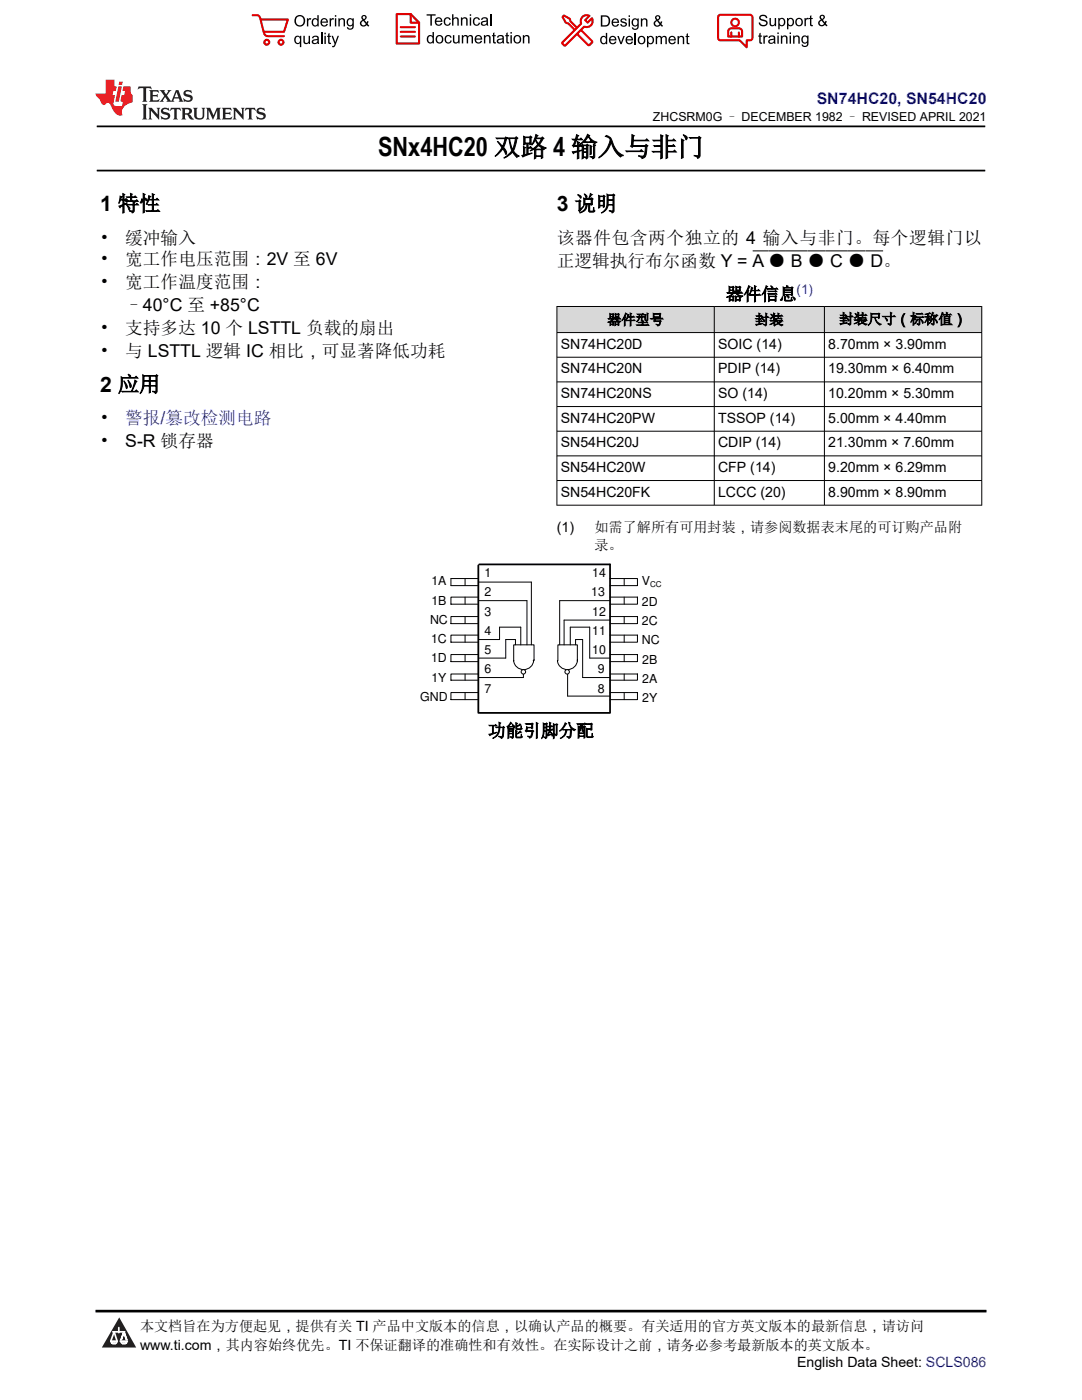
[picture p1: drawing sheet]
<svg xmlns="http://www.w3.org/2000/svg" width="216mm" height="279mm" viewBox="0 0 216 279" stroke-linecap="round" stroke-linejoin="round" font-family="sans-serif">
<path d="M19.3 25.2h177.3M19.3 34h177.3" fill="none" stroke="#000" stroke-width=".35"/>
<path d="M150.2 50.1h26" fill="none" stroke="#000" stroke-width=".2"/>
<g fill="#d8d8d8">
<path d="M111.1 61.2h84.8v5.2h-84.8z" fill-rule="evenodd"/>
<path d="M111.2 61.2h31.3v5.1h-31.3z" fill-rule="evenodd"/>
<path d="M142.6 61.2h21.8v5.1h-21.8z" fill-rule="evenodd"/>
<path d="M164.6 61.2h31.2v5.1h-31.2z" fill-rule="evenodd"/>
</g>
<g fill="none" stroke="#000" stroke-width=".2">
<path d="M111.1 61.2h84.9M111.1 66.4h84.9M111.1 71.3h84.9M111.1 76.2h84.9M111.1 61.1v39.8M142.5 61.1v39.8M164.5 61.1v39.8M195.9 61.1v39.8M111.1 81.1h84.9M111.1 86.1h84.9M111.1 91h84.9M111.1 95.9h84.9"/>
<path d="M92.8 115.5v1.4M92.8 119.2v1.4M95.4 119.2h-5.4v1.4h5.4M95.4 115.5h-5.4v1.4h5.4M95.4 116.2h10.6v12.5M95.4 119.9h9.7v8.8M111.1 100.8h84.9M121.7 119.2h5.5v1.4h-5.5M121.7 115.5h5.5v1.4h-5.5M121.7 119.9h-10v8.8M124.6 115.5v1.4M124.6 119.2v1.4"/>
<path d="M92.8 123v1.5M92.8 126.8v1.4M92.8 130.6v1.4M92.8 134.5v1.2M92.8 138.2v1.4M95.4 138.2h-5.4v1.4h5.4M95.4 134.5h-5.4v1.2h5.4M95.4 130.6h-5.4v1.4h5.4M95.4 126.8h-5.4v1.4h5.4M95.4 123h-5.4v1.5h5.4M95.4 127.6h4.3v-2.4h4.2v3.5M102.5 128.7h4.1l-.1 3.1a1.99 1.99 0 0 1-2 1.8 1.99 1.99 0 0 1-2-1.8z"/>
<path d="M102.9 128.7v-1.1h-2v3.7h-5.5M104.4 133.6v1.6h-9M111.3 128.7h3.9v3.1a1.99 1.99 0 0 1-2 1.8 1.99 1.99 0 0 1-2-1.8zM113.3 133.6v5.3h8.4M113.8 128.7v-3.5h3.9v6.1h4M114.8 128.7v-1.1h1.5v7.6h5.4M121.7 138.2h5.5v1.4h-5.5M121.7 134.5h5.5v1.2h-5.5M121.7 130.6h5.5v1.4h-5.5M121.7 126.8h5.5v1.4h-5.5M121.7 123h5.5v1.5h-5.5M121.7 123.8h-9.1v4.9"/>
<path d="M124.6 123v1.5M124.6 126.8v1.4M124.6 130.6v1.4M124.6 134.5v1.2M124.6 138.2v1.4"/>
</g>
<path d="M95.4 112.8v29.5M95.6 112.6h26.1v29.7h-26.1" fill="none" stroke="#000" stroke-width=".35"/>
<circle cx="104.4" cy="134.1" r=".45" fill="#fff"/>
<circle cx="104.4" cy="134.1" r=".45" fill="none" stroke="#000" stroke-width=".2"/>
<circle cx="113.2" cy="134.1" r=".45" fill="#fff"/>
<circle cx="113.2" cy="134.1" r=".45" fill="none" stroke="#000" stroke-width=".2"/>
<path d="M0 0h215.9v23.8h-215.9z" fill-rule="evenodd" fill="#fff"/>
<path d="M27.7 17.3l-.2 .6 .5-.3h.6v.1v2.2l-.2 .4h1l-.2-.4v-2.2v-.1h.5l.5 .3-.1-.6zM29.8 18l.2 .4v1.5l-.2 .4h1.9l.1-.6a1.08 1.08 0 0 1-1.3 .2v-.7h.6l.4 .2v-.6l-.4 .2h-.6v-.6l.2-.1a1 1 0 0 1 1 .2l-.1-.5zM31.8 18l1 1.1-1 1.2h.9l-.2-.2 .4-.7 .5 .7-.2 .2h1.6l-.2-.2 .1-.4h1l.1 .4-.1 .2h.9l-.2-.3-.8-2h-.5l-1 2.2-.8-1.1 .9-1.1h-.8l.2 .2-.5 .6-.3-.6 .1-.2zM35.2 18.4l.4 1h-.8zM36.8 18.1a.65 .65 0 0 0-.2 .7 .65 .65 0 0 0 .6 .5l.7 .1 .1 .3a.79 .79 0 0 1-.7 .4 .79 .79 0 0 1-.7-.5l.1 .7 .2-.1a.93 .93 0 0 0 1.1 .1 .93 .93 0 0 0 .4-1 1.46 1.46 0 0 0-1.2-.6l-.1-.3a1.09 1.09 0 0 1 1.2 .2l-.2-.6-.1 .1-.6-.2zM28.4 20.8l.2 .4v2.3l-.2 .3h1l-.2-.3v-2.3l.2-.4zM29.6 21.5l.2 .4v1.6l-.2 .3h.8l-.3-.3v-1.4l1.7 1.8v-2l.2-.4h-.8l.2 .2 .1 1.1-1.2-1.3zM32.3 21.7a.65 .65 0 0 0-.2 .7 .65 .65 0 0 0 .7 .4l.6 .2 .1 .2a.79 .79 0 0 1-.7 .4 .79 .79 0 0 1-.7-.5l.1 .7 .2-.1a.93 .93 0 0 0 1.1 .1 .93 .93 0 0 0 .4-.9 1.46 1.46 0 0 0-1.2-.6l-.1-.4a1.09 1.09 0 0 1 1.2 .2l-.2-.6-.1 .1-.6-.1zM34.1 21.5l-.1 .7a.63 .63 0 0 1 .7-.4l.1 1.7-.3 .3h1l-.2-.3v-1.7a.66 .66 0 0 1 .8 .4l-.1-.7zM36.2 21.5l.2 .4v1.6l-.2 .3h.9l-.2-.2v-.7h.5l.1 .2a.79 .79 0 0 0 1.2 .6l-1-.9a.61 .61 0 0 0 .6-.6 .61 .61 0 0 0-.5-.6zM36.9 21.8h.2a.47 .47 0 0 1 .5 .1 .47 .47 0 0 1 .1 .5l-.2 .2h-.6zM38.5 21.5l.2 .2a2.27 2.27 0 0 0 .4 2 1.04 1.04 0 0 0 1.7-.7v-1.3l.2-.2h-.8l.2 .4v1.1a.6 .6 0 0 1-.6 .6 .6 .6 0 0 1-.6-.6v-1.1l.3-.4zM41.1 21.5l.2 .4v1.6l-.2 .3h.7l-.2-.3v-1.5l.9 1.9 .8-1.9v1.5l-.2 .3h1l-.3-.3v-1.6l.3-.4h-.8l-.7 1.5-.7-1.5zM44.3 21.5l.2 .4v1.6l-.2 .3h1.9l.1-.5a1.09 1.09 0 0 1-1.3 .1v-.6h.6l.4 .1v-.6l-.4 .2h-.6v-.6l.2-.1a1.01 1.01 0 0 1 1 .3l-.1-.6zM46.4 21.5l.3 .4v1.6l-.3 .3h.8l-.2-.3v-1.4l1.6 1.8v-2l.2-.4h-.7l.2 .2v1.1l-1.2-1.3zM49 21.5l-.1 .7a.63 .63 0 0 1 .8-.4v1.7l-.3 .3h1l-.2-.3v-1.7a.66 .66 0 0 1 .8 .4l-.1-.7zM51.4 21.7a.65 .65 0 0 0-.2 .7 .65 .65 0 0 0 .6 .4l.6 .2 .2 .2a.79 .79 0 0 1-.8 .4 .79 .79 0 0 1-.6-.5l.1 .7 .2-.1a.93 .93 0 0 0 1 .1 .93 .93 0 0 0 .5-.9 1.46 1.46 0 0 0-1.3-.6l-.1-.4a1.09 1.09 0 0 1 1.3 .2l-.2-.6-.2 .1-.5-.1z" fill="#231f20"/>
<path d="M21.1 15.9v2.8h-2.1l.1 .3 .9 1a.95 .95 0 0 0 .9 .9 .59 .59 0 0 1 .6-.4 .59 .59 0 0 1 .5 .4l.4 .8a1.59 1.59 0 0 0 2.1 1.3 1.61 1.61 0 0 1 1-2.2l1-.4-.1-1.5a1.59 1.59 0 0 1-.4-1.6h-1.4l-.2 .9h.5l-.1 .8h-.5l-.2 1v.2l.4 .1-.2 .9h-.6a.73 .73 0 0 1-1.1-.7l.3-1.5h-.5l.2-.8h.5l.2-.9h-.5v-1.4zM23.6 17.3l-.6 3h.7l.6-3zM23.8 16.3l-.1 .7h.7l.1-.7z" fill="#ed1c24"/>
<g fill="#000">
<path d="M58.7 4.2a1.15 1.15 0 0 1 2.3 0 1.15 1.15 0 0 1-2.3 0zM59.3 3.5a.89 .89 0 0 0-.2 1.1 .89 .89 0 0 0 1.1 .4 .88 .88 0 0 0 .3-1.3 .88 .88 0 0 0-1.2-.2z" fill-rule="evenodd"/>
<path d="M58.9 7.3l.5-.2 .5 .3v-.3h.2v2.3h-.3v-.8a.74 .74 0 0 1-.9 0 .74 .74 0 0 1-.2-1zM59.1 7.5a.57 .57 0 0 0-.1 .7 .57 .57 0 0 0 .7 .2 .57 .57 0 0 0 .2-.7 .57 .57 0 0 0-.8-.2z" fill-rule="evenodd"/>
<path d="M61.2 3.6h.3v.3l.2-.2 .3-.1 .1 .1-.1 .3a.36 .36 0 0 0-.4 0 .36 .36 0 0 0-.1 .4v.9h-.3z" fill-rule="evenodd"/>
<path d="M60.5 7.1h.3v.9a.41 .41 0 0 0 .4 .6 .41 .41 0 0 0 .4-.6v-.9h.3v1.7h-.3v-.3a.58 .58 0 0 1-.7 .3 .58 .58 0 0 1-.4-.6z" fill-rule="evenodd"/>
<path d="M62.4 3.8l.5-.2 .4 .2v-.8h.3v2.3h-.3v-.2a.75 .75 0 0 1-1-.1 .75 .75 0 0 1 0-1zM62.6 4a.57 .57 0 0 0-.1 .7 .57 .57 0 0 0 .7 .2 .57 .57 0 0 0 .1-.7 .57 .57 0 0 0-.7-.2z" fill-rule="evenodd"/>
<path d="M62.4 7.3a.74 .74 0 0 1 .9-.1 .74 .74 0 0 1 .3 .9l.1 .7h-.3v-.2a.57 .57 0 0 1-.9 .2 .57 .57 0 0 1-.1-.8l.9-.3a.41 .41 0 0 0-.3-.4 .41 .41 0 0 0-.5 .4l-.3-.1zM62.6 8.2a.35 .35 0 0 0 .1 .5 .35 .35 0 0 0 .5-.3l.1-.4z" fill-rule="evenodd"/>
<path d="M64.7 6.5h.3v.3h-.3zM64.7 7.1h.3v1.7h-.3z" fill-rule="evenodd"/>
<path d="M64.2 3.8a.76 .76 0 0 1 .9-.1 .76 .76 0 0 1 .3 .8h-1.2a.47 .47 0 0 0 .4 .6 .47 .47 0 0 0 .5-.4l.3 .1a.82 .82 0 0 1-1.2 .3 .82 .82 0 0 1 0-1.3zM64.4 4l-.2 .3h.9l-.2-.4z" fill-rule="evenodd"/>
<path d="M65.8 3.6h.2v.3l.2-.2 .3-.1 .2 .1-.1 .3a.36 .36 0 0 0-.5 0 .36 .36 0 0 0 0 .4v.9h-.3z" fill-rule="evenodd"/>
<path d="M65.5 6.7l.3-.1v.5h.2v.3h-.2v.9v.2h.2l.1 .3a.41 .41 0 0 1-.5-.1 .41 .41 0 0 1-.1-.4v-.9h-.2v-.3h.2z" fill-rule="evenodd"/>
<path d="M66.1 7.1h.3l.5 1.4 .5-1.4h.2l-.6 1.7a.57 .57 0 0 1-.7 .6v-.3a.37 .37 0 0 0 .5-.3z" fill-rule="evenodd"/>
<path d="M66.8 3h.3v.3h-.3zM66.8 3.6h.3v1.7h-.3z" fill-rule="evenodd"/>
<path d="M67.5 3.6h.3v.3a.58 .58 0 0 1 .7-.3 .58 .58 0 0 1 .3 .7v1h-.2v-1a.4 .4 0 0 0-.5-.5 .4 .4 0 0 0-.3 .6v.9h-.3z" fill-rule="evenodd"/>
<path d="M69.3 3.8l.6-.2 .4 .2v-.2h.3v1.5a.71 .71 0 0 1-.5 .8 .71 .71 0 0 1-.9-.5h.3a.46 .46 0 0 0 .6 .3 .46 .46 0 0 0 .2-.6 .78 .78 0 0 1-1.1-.2 .78 .78 0 0 1 .1-1.1zM69.6 4a.53 .53 0 0 0-.1 .8 .53 .53 0 0 0 .8 0 .54 .54 0 0 0 0-.7 .54 .54 0 0 0-.7-.1z" fill-rule="evenodd"/>
<path d="M72.2 3.1a.53 .53 0 0 1 .9 .1 .53 .53 0 0 1-.4 .8l.5 .5 .1-.3 .2 .1-.2 .5 .4 .3-.2 .2-.3-.3a.71 .71 0 0 1-1.2 .1 .71 .71 0 0 1 .3-1.1l-.2-.5zM72.3 3.5a.3 .3 0 0 0 .6 0 .3 .3 0 0 0-.6 0zM72.3 4.3a.45 .45 0 0 0 0 .7 .45 .45 0 0 0 .7-.2l-.5-.6z" fill-rule="evenodd"/>
<path d="M85.1 2.8h1.8v.3h-.7v2h-.3v-2h-.8z" fill-rule="evenodd"/>
<path d="M85.3 7.2l.6-.2 .4 .2v-.8h.3v2.3h-.3v-.2a.76 .76 0 0 1-1-.1 .76 .76 0 0 1-.1-1zM85.6 7.4a.58 .58 0 0 0-.1 .7 .58 .58 0 0 0 .7 .2 .58 .58 0 0 0 .1-.7 .58 .58 0 0 0-.7-.2z" fill-rule="evenodd"/>
<path d="M87.2 7.2a.81 .81 0 0 1 1.1 .1 .81 .81 0 0 1-.1 1.2 .81 .81 0 0 1-1.2-.2v-.7zM87.3 7.4a.57 .57 0 0 0 0 .8 .57 .57 0 0 0 .8 0 .57 .57 0 0 0 0-.7 .57 .57 0 0 0-.8-.1z" fill-rule="evenodd"/>
<path d="M87 3.7a.77 .77 0 0 1 .9-.2 .77 .77 0 0 1 .4 .9h-1.3a.48 .48 0 0 0 .4 .5 .48 .48 0 0 0 .6-.3h.3a.83 .83 0 0 1-1.3 .4 .83 .83 0 0 1 0-1.3zM87.2 3.8l-.1 .3h.9l-.3-.4z" fill-rule="evenodd"/>
<path d="M88.7 3.7a.7 .7 0 0 1 1.2 .3h-.2a.45 .45 0 0 0-.6-.3 .45 .45 0 0 0-.3 .6 .45 .45 0 0 0 .3 .6 .45 .45 0 0 0 .6-.4l.3 .1a.76 .76 0 0 1-1.1 .5 .76 .76 0 0 1-.3-1.1z" fill-rule="evenodd"/>
<path d="M88.9 7.2a.7 .7 0 0 1 1.2 .3h-.3a.45 .45 0 0 0-.5-.3 .45 .45 0 0 0-.3 .6 .45 .45 0 0 0 .3 .6 .45 .45 0 0 0 .6-.3h.2a.76 .76 0 0 1-1 .5 .76 .76 0 0 1-.3-1.1z" fill-rule="evenodd"/>
<path d="M90.2 2.8h.3v.9a.59 .59 0 0 1 .7-.2 .59 .59 0 0 1 .3 .6v1h-.2v-1a.4 .4 0 0 0-.5-.4 .4 .4 0 0 0-.3 .5v.9h-.3z" fill-rule="evenodd"/>
<path d="M90.4 7h.3v.9a.41 .41 0 0 0 .4 .6 .41 .41 0 0 0 .3-.6v-.9h.3v1.7h-.2v-.3a.58 .58 0 0 1-.7 .3 .58 .58 0 0 1-.4-.7z" fill-rule="evenodd"/>
<path d="M92 3.5h.2v.2a.59 .59 0 0 1 .7-.3 .59 .59 0 0 1 .4 .7v1h-.3v-1a.41 .41 0 0 0-.4-.4 .41 .41 0 0 0-.4 .5v.9h-.2z" fill-rule="evenodd"/>
<path d="M92.1 7h.3v.3a.56 .56 0 0 1 1 0 .54 .54 0 0 1 .6-.3 .54 .54 0 0 1 .4 .5v1.2h-.3v-1.1a.34 .34 0 0 0-.3-.4 .34 .34 0 0 0-.4 .3v1.2h-.3v-1.1a.38 .38 0 0 0-.5-.3 .38 .38 0 0 0-.2 .5v.9h-.3z" fill-rule="evenodd"/>
<path d="M93.7 2.8h.3v.4h-.3zM93.7 3.5h.3v1.6h-.3z" fill-rule="evenodd"/>
<path d="M94.6 3.7a.7 .7 0 0 1 1.2 .3h-.3a.45 .45 0 0 0-.6-.3 .45 .45 0 0 0-.3 .6 .45 .45 0 0 0 .4 .6 .45 .45 0 0 0 .5-.4l.3 .1a.76 .76 0 0 1-1 .5 .76 .76 0 0 1-.4-1.1z" fill-rule="evenodd"/>
<path d="M94.9 7.2a.77 .77 0 0 1 .9-.1 .77 .77 0 0 1 .4 .8h-1.2a.48 .48 0 0 0 .3 .6 .48 .48 0 0 0 .6-.4l.3 .1a.83 .83 0 0 1-1.3 .3 .83 .83 0 0 1 0-1.3zM95.1 7.3l-.1 .4h.9l-.2-.4z" fill-rule="evenodd"/>
<path d="M96.6 7h.2v.3a.59 .59 0 0 1 .7-.3 .59 .59 0 0 1 .4 .7v1h-.3v-1a.41 .41 0 0 0-.4-.5 .41 .41 0 0 0-.4 .6v.9h-.2z" fill-rule="evenodd"/>
<path d="M96.1 3.7a.74 .74 0 0 1 1-.2 .74 .74 0 0 1 .3 .9v.7h-.2l-.1-.2a.59 .59 0 0 1-.8 .3 .59 .59 0 0 1-.2-.8l1-.3a.42 .42 0 0 0-.4-.5 .42 .42 0 0 0-.4 .4l-.3-.1zM96.3 4.5a.36 .36 0 0 0 .2 .5 .36 .36 0 0 0 .5-.2l.1-.5z" fill-rule="evenodd"/>
<path d="M98.4 6.6l.3-.2v.6h.2v.2h-.2v1v.2h.2l.1 .3a.41 .41 0 0 1-.5-.1 .41 .41 0 0 1-.1-.4v-1h-.2v-.2h.2z" fill-rule="evenodd"/>
<path d="M99.3 7.2a.74 .74 0 0 1 1-.2 .74 .74 0 0 1 .2 1l.1 .7h-.3v-.2a.59 .59 0 0 1-.8 .2 .59 .59 0 0 1-.3-.8l1.1-.3a.42 .42 0 0 0-.4-.4 .42 .42 0 0 0-.5 .3h-.2zM99.5 8a.36 .36 0 0 0 .2 .5 .36 .36 0 0 0 .4-.2l.2-.5z" fill-rule="evenodd"/>
<path d="M101 6.6l.3-.2v.6h.3v.2h-.3v1l.1 .2h.2v.3a.41 .41 0 0 1-.4-.1 .41 .41 0 0 1-.2-.4v-1h-.2v-.2h.2z" fill-rule="evenodd"/>
<path d="M101.9 6.4h.2v.3h-.2zM101.9 7h.2v1.7h-.2z" fill-rule="evenodd"/>
<path d="M102.7 7.2a.81 .81 0 0 1 1.1 .1 .81 .81 0 0 1-.1 1.2 .81 .81 0 0 1-1.2-.2v-.7zM102.9 7.4a.57 .57 0 0 0-.1 .8 .57 .57 0 0 0 .9 0 .57 .57 0 0 0-.1-.7 .57 .57 0 0 0-.7-.1z" fill-rule="evenodd"/>
<path d="M104.3 7h.3v.3a.59 .59 0 0 1 .7-.3 .59 .59 0 0 1 .4 .7v1h-.3v-1a.41 .41 0 0 0-.5-.5 .41 .41 0 0 0-.3 .6v.9h-.3z" fill-rule="evenodd"/>
<path d="M119.9 3.1h.8a1.12 1.12 0 0 1 1 1.1 1.12 1.12 0 0 1-1 1.1h-.8zM120.2 3.3v1.7h.5a.86 .86 0 0 0 .8-.8 .86 .86 0 0 0-.8-.9z" fill-rule="evenodd"/>
<path d="M119.9 7.4l.5-.3 .5 .3v-.8h.3v2.2h-.3v-.2a.75 .75 0 0 1-1 0 .75 .75 0 0 1-.1-1zM120.2 7.5a.57 .57 0 0 0-.2 .8 .57 .57 0 0 0 .8 .2 .57 .57 0 0 0 .1-.8 .57 .57 0 0 0-.7-.2z" fill-rule="evenodd"/>
<path d="M121.7 7.4a.76 .76 0 0 1 .9-.2 .76 .76 0 0 1 .4 .9h-1.2a.47 .47 0 0 0 .3 .5 .47 .47 0 0 0 .6-.3h.3a.82 .82 0 0 1-1.3 .4 .82 .82 0 0 1 0-1.3zM121.9 7.5l-.1 .3h.9l-.2-.4z" fill-rule="evenodd"/>
<path d="M122.2 3.9a.76 .76 0 0 1 .9-.2 .76 .76 0 0 1 .4 .9h-1.2a.47 .47 0 0 0 .4 .5 .47 .47 0 0 0 .5-.3h.3a.82 .82 0 0 1-1.2 .4 .82 .82 0 0 1-.1-1.3zM122.5 4l-.2 .3h.9l-.2-.4z" fill-rule="evenodd"/>
<path d="M123.9 3.8a.71 .71 0 0 1 1.1 .3h-.2a.32 .32 0 0 0-.4-.3 .32 .32 0 0 0-.3 .4h.1a.75 .75 0 0 1 .9 .8 .72 .72 0 0 1-.7 .3 .72 .72 0 0 1-.6-.5h.2a.36 .36 0 0 0 .4 .4 .36 .36 0 0 0 .3-.5 .8 .8 0 0 1-.9-.7z" fill-rule="evenodd"/>
<path d="M123.2 7.2h.3l.4 1.3 .5-1.3h.3l-.6 1.6h-.3z" fill-rule="evenodd"/>
<path d="M125.4 3.1h.3v.3h-.3zM125.4 3.7h.3v1.6h-.3z" fill-rule="evenodd"/>
<path d="M125 7.4a.76 .76 0 0 1 .9-.2 .76 .76 0 0 1 .4 .9h-1.2a.47 .47 0 0 0 .4 .5 .47 .47 0 0 0 .5-.3h.3a.82 .82 0 0 1-1.2 .4 .82 .82 0 0 1-.1-1.3zM125.3 7.5l-.2 .3h.9l-.2-.4z" fill-rule="evenodd"/>
<path d="M126.2 3.9l.5-.3 .5 .3v-.2h.3v1.4a.71 .71 0 0 1-.6 .8 .71 .71 0 0 1-.8-.5l.2 .1a.46 .46 0 0 0 .7 .2 .46 .46 0 0 0 .2-.6 .78 .78 0 0 1-1.1-.1 .78 .78 0 0 1 .1-1.1zM126.4 4a.53 .53 0 0 0 0 .8 .53 .53 0 0 0 .7 0 .54 .54 0 0 0 0-.7 .54 .54 0 0 0-.7-.1z" fill-rule="evenodd"/>
<path d="M127.5 7.3a.8 .8 0 0 1 1.1 .2 .8 .8 0 0 1-.1 1.1 .8 .8 0 0 1-1.2-.1v-.8zM127.7 7.5a.56 .56 0 0 0-.1 .9 .56 .56 0 0 0 .8-.1 .56 .56 0 0 0 0-.7 .56 .56 0 0 0-.7-.1z" fill-rule="evenodd"/>
<path d="M127.9 3.7h.2v.2a.58 .58 0 0 1 .7-.2 .58 .58 0 0 1 .4 .6v1h-.3v-1a.4 .4 0 0 0-.4-.4 .4 .4 0 0 0-.3 .5v.9h-.3z" fill-rule="evenodd"/>
<path d="M129.1 7.2h.2v.2a.72 .72 0 0 1 1-.1 .72 .72 0 0 1 .2 1 .64 .64 0 0 1-.5 .5 .64 .64 0 0 1-.6-.2v.8h-.3zM129.5 7.5a.56 .56 0 0 0-.1 .8 .56 .56 0 0 0 .7 .2 .56 .56 0 0 0 .1-.8 .56 .56 0 0 0-.7-.2z" fill-rule="evenodd"/>
<path d="M130.8 7.2h.3v.2a.55 .55 0 0 1 .9 0 .53 .53 0 0 1 .7-.3 .53 .53 0 0 1 .4 .6v1.1h-.3v-1a.34 .34 0 0 0-.3-.4 .34 .34 0 0 0-.4 .3v1.1h-.3v-1a.37 .37 0 0 0-.5-.4 .37 .37 0 0 0-.2 .6v.8h-.3z" fill-rule="evenodd"/>
<path d="M130.9 3.2a.53 .53 0 0 1 .8 .1 .53 .53 0 0 1-.3 .8l.4 .5 .1-.4 .3 .1-.2 .5 .3 .3-.2 .3-.3-.4a.71 .71 0 0 1-1.2 .1 .71 .71 0 0 1 .4-1.1l-.3-.5zM130.9 3.6a.3 .3 0 0 0 .6 0 .3 .3 0 0 0-.6 0zM130.9 4.3a.45 .45 0 0 0 0 .7 .45 .45 0 0 0 .7-.2l-.5-.6z" fill-rule="evenodd"/>
<path d="M133.6 7.4a.76 .76 0 0 1 .9-.2 .76 .76 0 0 1 .4 .9h-1.3a.47 .47 0 0 0 .4 .5 .47 .47 0 0 0 .6-.3h.3a.82 .82 0 0 1-1.3 .4 .82 .82 0 0 1 0-1.3zM133.8 7.5l-.1 .3h.9l-.3-.4z" fill-rule="evenodd"/>
<path d="M135.2 7.2h.3v.2a.58 .58 0 0 1 .7-.2 .58 .58 0 0 1 .3 .6v1h-.3v-1a.4 .4 0 0 0-.4-.4 .4 .4 0 0 0-.3 .5v.9h-.3z" fill-rule="evenodd"/>
<path d="M137 6.8l.3-.2v.6h.2v.2h-.2v1v.2h.2l.1 .2a.41 .41 0 0 1-.5 0 .41 .41 0 0 1-.1-.5v-.9h-.2v-.2h.2z" fill-rule="evenodd"/>
<path d="M151.7 3.1a.88 .88 0 0 1 1.4 .5h-.3a.49 .49 0 0 0-.5-.5 .49 .49 0 0 0-.4 .6v.1a1.06 1.06 0 0 1 1.3 1 .95 .95 0 0 1-1 .4 .95 .95 0 0 1-.8-.7h.3a.58 .58 0 0 0 .6 .5 .58 .58 0 0 0 .5-.6l-.2-.1a.95 .95 0 0 1-1.1-.9z" fill-rule="evenodd"/>
<path d="M151.5 6.7l.3-.2v.6h.3v.2h-.3v1v.2h.3v.2a.41 .41 0 0 1-.5 0 .41 .41 0 0 1-.1-.5v-.9h-.2v-.2h.2z" fill-rule="evenodd"/>
<path d="M152.3 7.1h.3v.2l.1-.2h.4h.1l-.1 .3a.36 .36 0 0 0-.4 0 .36 .36 0 0 0-.1 .5v.8h-.3z" fill-rule="evenodd"/>
<path d="M153.4 7.3a.74 .74 0 0 1 1-.2 .74 .74 0 0 1 .3 .9l.1 .7h-.3l-.1-.2a.57 .57 0 0 1-.8 .3 .57 .57 0 0 1-.1-.9l.9-.2a.41 .41 0 0 0-.4-.4 .41 .41 0 0 0-.4 .3h-.3zM153.7 8.1a.35 .35 0 0 0 .1 .5 .35 .35 0 0 0 .5-.2l.1-.5z" fill-rule="evenodd"/>
<path d="M153.5 3.6h.3v.9a.41 .41 0 0 0 .4 .5 .41 .41 0 0 0 .4-.5v-.9h.3v1.6h-.3v-.2a.58 .58 0 0 1-.7 .2 .58 .58 0 0 1-.4-.6z" fill-rule="evenodd"/>
<path d="M155.1 6.5h.3v.3h-.3zM155.1 7.1h.3v1.6h-.3z" fill-rule="evenodd"/>
<path d="M155.3 3.6h.2v.2a.72 .72 0 0 1 1-.1 .72 .72 0 0 1 .2 1 .64 .64 0 0 1-.5 .5 .64 .64 0 0 1-.6-.2v.8h-.3zM155.7 3.9a.56 .56 0 0 0-.2 .8 .56 .56 0 0 0 .8 .2 .56 .56 0 0 0 .1-.8 .56 .56 0 0 0-.7-.2z" fill-rule="evenodd"/>
<path d="M155.8 7.1h.3v.2a.58 .58 0 0 1 .7-.2 .58 .58 0 0 1 .3 .6v1h-.2v-1a.4 .4 0 0 0-.5-.4 .4 .4 0 0 0-.3 .5v.9h-.3z" fill-rule="evenodd"/>
<path d="M157 3.6h.3v.2a.72 .72 0 0 1 1-.1 .72 .72 0 0 1 .1 1 .64 .64 0 0 1-.4 .5 .64 .64 0 0 1-.7-.2v.8h-.3zM157.4 3.9a.56 .56 0 0 0-.1 .8 .56 .56 0 0 0 .7 .2 .56 .56 0 0 0 .2-.8 .56 .56 0 0 0-.8-.2z" fill-rule="evenodd"/>
<path d="M157.6 6.5h.2v.3h-.2zM157.6 7.1h.2v1.6h-.2z" fill-rule="evenodd"/>
<path d="M158.3 7.1h.2v.2a.58 .58 0 0 1 .7-.2 .58 .58 0 0 1 .4 .6v1h-.3v-1a.4 .4 0 0 0-.4-.4 .4 .4 0 0 0-.4 .5v.9h-.2z" fill-rule="evenodd"/>
<path d="M158.9 3.7a.8 .8 0 0 1 1.2 .2 .8 .8 0 0 1-.2 1.1 .8 .8 0 0 1-1.1-.1l-.1-.8zM159.1 3.9a.56 .56 0 0 0-.1 .9 .56 .56 0 0 0 .9-.1 .56 .56 0 0 0-.1-.7 .56 .56 0 0 0-.7-.1z" fill-rule="evenodd"/>
<path d="M160.1 7.3l.5-.2 .5 .2v-.2h.2v1.4a.71 .71 0 0 1-.5 .9 .71 .71 0 0 1-.8-.5h.2a.46 .46 0 0 0 .6 .2 .46 .46 0 0 0 .2-.6 .78 .78 0 0 1-1-.1 .78 .78 0 0 1 .1-1.1zM160.3 7.4a.53 .53 0 0 0-.1 .8 .53 .53 0 0 0 .8 0 .54 .54 0 0 0 0-.7 .54 .54 0 0 0-.7-.1z" fill-rule="evenodd"/>
<path d="M160.5 3.6h.3v.2l.1-.2h.4h.1l-.1 .3a.36 .36 0 0 0-.4 0 .36 .36 0 0 0-.1 .5v.8h-.3z" fill-rule="evenodd"/>
<path d="M161.6 3.2l.3-.2v.6h.3v.2h-.3v1l.1 .2h.2v.2a.41 .41 0 0 1-.4 0 .41 .41 0 0 1-.2-.5v-.9h-.2v-.2h.2z" fill-rule="evenodd"/>
<path d="M163.7 3.1a.53 .53 0 0 1 .8 .1 .53 .53 0 0 1-.3 .8l.4 .5 .1-.3h.3l-.2 .5 .3 .3-.2 .3-.3-.3a.71 .71 0 0 1-1.2 .1 .71 .71 0 0 1 .4-1.2l-.3-.5zM163.8 3.5a.3 .3 0 0 0 .6 0 .3 .3 0 0 0-.6 0zM163.7 4.2a.45 .45 0 0 0 0 .8 .45 .45 0 0 0 .7-.3l-.5-.6z" fill-rule="evenodd"/>
</g>
<path d="M64.2 6.5v2.3M97.9 2.8v2.3M126.8 6.6v2.2" fill="none" stroke="#000" stroke-width=".28"/>
<g fill="none" stroke="#de0000" stroke-width=".42">
<path d="M50.4 3l1.1 .1a1.4 1.4 0 0 1 .6 1.2l.6 2.5a.95 .95 0 0 0 1.2 .4h2.8M52 3.9h5.5l-.8 2.4h-4M79.1 2.8h2.8v1.7h1.7v4.2h-4.5zM80 6.4h2.8M80 5.4h2.8M80 7.3h2.8M82 2.8l1.6 1.7M115.1 5.5l-1.2-1.2-.2-.5-1.2-.7-.3 .3 .7 1.1 .5 .2 1.3 1.3M115.9 6l2.2 2.2v.3l-.5 .5h-.3l-2.2-2.2zM115.9 6l.7-.7a1.19 1.19 0 0 0 1.3-.3 1.19 1.19 0 0 0 .2-1.4l-.8 .9-.5-.5 .8-.8a1.19 1.19 0 0 0-1.3 .1 1.19 1.19 0 0 0-.3 1.4l-3.8 3.7v.3l.3 .3h.3l2.3-2.2M143.3 3.2l.5-.2h5.9l.4 .2v4.4l-.2 .4-.9 .1v1.3l-1.4-1.3h-3.8l-.5-.3zM145.5 5.8l.4-.1h1.6a.61 .61 0 0 1 .6 .6v1h-2.8v-1z"/>
<path d="M145.9 6.5v.8M147.4 6.5v.8"/>
<circle cx="53.2" cy="8.4" r=".49"/>
<circle cx="56.1" cy="8.4" r=".49"/>
<circle cx="146.7" cy="4.5" r=".75"/>
</g>
<path d="M0 261.4h215.9v18h-215.9z" fill-rule="evenodd" fill="#fff"/>
<path d="M23.8 262.9l3.4 6h-6.9z" fill="#231f20"/>
<path d="M22.1 267.7h1.3l-.4 .5h-.3a.55 .55 0 0 1-.6-.5z" fill-rule="evenodd" fill="#fff"/>
<path d="M22.1 267.7h1.3l-.4 .5h-.3a.55 .55 0 0 1-.6-.5z" fill="none" stroke="#231f20" stroke-width=".34"/>
<path d="M22.1 267.7h1.3l-.4 .5h-.5zM22.6 265.8h.1M22.6 265.8h2.3zM23.7 265.9h.1M23.7 264.9v1zM24 267.7h.1" fill="none" stroke="#fff" stroke-width=".34"/>
<path d="M24.7 265.8l-.7 1.9z" fill="#fff"/>
<path d="M24.7 265.8l-.7 1.9z" fill="none" stroke="#fff" stroke-width=".34"/>
<path d="M24.7 265.8l.7 1.9z" fill="#fff"/>
<path d="M22.8 265.8l-.7 1.9zM22.8 265.8l.6 1.9zM24.7 265.8l.7 1.9zM25.3 267.7h.1" fill="none" stroke="#fff" stroke-width=".34"/>
<path d="M24.1 267.7h1.3a.65 .65 0 0 1-.6 .5 .65 .65 0 0 1-.7-.5z" fill-rule="evenodd" fill="#fff"/>
<path d="M24.1 267.7h1.3a.65 .65 0 0 1-.6 .5 .65 .65 0 0 1-.7-.5z" fill="none" stroke="#231f20" stroke-width=".34"/>
<path d="M24 267.7h.1M24.1 267.7h1.3l-.4 .5h-.5z" fill="none" stroke="#fff" stroke-width=".34"/>
<path d="M19 261.7h177.8" fill="none" stroke="#000" stroke-width=".53"/>
<text font-size="5.3" x="75.4" y="31.2">SNx4HC20 双路 4 输入与非门</text>
<g font-size="4.2">
<text x="20" y="42.1">1 特性</text>
<text x="111.1" y="42.1">3 说明</text>
<text x="20" y="78.2">2 应用</text>
</g>
<g font-size="3.5">
<text x="20" y="48.6">•</text>
<text x="20" y="52.8">•</text>
<text x="25" y="48.6">缓冲输入</text>
<text x="25" y="52.8">宽工作电压范围：2V 至 6V</text>
<text x="111.1" y="53.2">正逻辑执行布尔函数 Y = A ● B ● C ● D。</text>
<text x="111.1" y="48.6">该器件包含两个独立的 4 输入与非门。每个逻辑门以</text>
<text x="20" y="57.4">•</text>
<text x="25" y="57.4">宽工作温度范围：</text>
<text x="144.8" y="59.9">器件信息</text>
<text x="25" y="62">–40°C 至 +85°C</text>
<text x="20" y="66.6">•</text>
<text x="20" y="71.2">•</text>
<text x="25" y="66.6">支持多达 10 个 LSTTL 负载的扇出</text>
<text x="25" y="71.2">与 LSTTL 逻辑 IC 相比，可显著降低功耗</text>
<text x="20" y="84.7">•</text>
<text x="20" y="89.3">•</text>
<text x="25" y="89.3">S-R 锁存器</text>
<text x="97.4" y="147">功能引脚分配</text>
</g>
<text font-size="3.5" fill="#00f" x="25" y="84.7">警报/篡改检测电路</text>
<text font-size="3.2" fill="#00f" x="163" y="20.8">SN74HC20, SN54HC20</text>
<g font-size="2.8">
<text x="121.2" y="64.8">器件型号</text>
<text x="150.7" y="64.8">封装</text>
<text x="167.5" y="64.6">封装尺寸（标称值）</text>
<text x="111.9" y="69.6">SN74HC20D</text>
<text x="143.3" y="69.6">SOIC (14)</text>
<text x="165.3" y="69.6">8.70mm × 3.90mm</text>
<text x="111.9" y="74.5">SN74HC20N</text>
<text x="143.3" y="74.5">PDIP (14)</text>
<text x="165.3" y="74.5">19.30mm × 6.40mm</text>
<text x="111.9" y="79.4">SN74HC20NS</text>
<text x="143.3" y="79.4">SO (14)</text>
<text x="165.3" y="79.4">10.20mm × 5.30mm</text>
<text x="111.9" y="84.3">SN74HC20PW</text>
<text x="111.9" y="89.2">SN54HC20J</text>
<text x="143.3" y="84.3">TSSOP (14)</text>
<text x="143.3" y="89.2">CDIP (14)</text>
<text x="165.3" y="84.3">5.00mm × 4.40mm</text>
<text x="165.3" y="89.2">21.30mm × 7.60mm</text>
<text x="111.9" y="94.2">SN54HC20W</text>
<text x="143.3" y="94.2">CFP (14)</text>
<text x="165.3" y="94.2">9.20mm × 6.29mm</text>
<text x="111.9" y="99.1">SN54HC20FK</text>
<text x="143.3" y="99.1">LCCC (20)</text>
<text x="165.3" y="99.1">8.90mm × 8.90mm</text>
<text x="111.1" y="106.2">(1)</text>
<text x="118.6" y="106.2">如需了解所有可用封装，请参阅数据表末尾的可订购产品附</text>
<text x="118.6" y="109.8">录。</text>
<text x="27.9" y="265.7">本文档旨在为方便起见，提供有关 TI 产品中文版本的信息，以确认产品的概要。有关适用的官方英文版本的最新信息，请访问</text>
<text x="27.9" y="269.4">www.ti.com，其内容始终优先。TI 不保证翻译的准确性和有效性。在实际设计之前，请务必参考最新版本的英文版本。</text>
<text x="159" y="272.8">English Data Sheet: SCLS086</text>
</g>
<text font-size="2.6" fill="#00f" x="159" y="58.7">(1)</text>
<g font-size="2.5">
<text x="130.3" y="24.2">ZHCSRM0G – DECEMBER 1982 – REVISED APRIL 2021</text>
<text x="86.1" y="116.8">1A</text>
<text x="96.7" y="115.2">1</text>
<text x="96.7" y="119">2</text>
<text x="118" y="119">13</text>
<text x="118.2" y="115.2">14</text>
<text x="128.1" y="116.8">V</text>
<text x="85.8" y="124.5">NC</text>
<text x="86.1" y="120.7">1B</text>
<text x="96.7" y="122.9">3</text>
<text x="118.2" y="122.9">12</text>
<text x="128.1" y="120.9">2D</text>
<text x="128.1" y="124.8">2C</text>
<text x="86" y="128.4">1C</text>
<text x="96.7" y="126.7">4</text>
<text x="96.7" y="130.5">5</text>
<text x="118.2" y="126.7">11</text>
<text x="118.2" y="130.5">10</text>
<text x="128.1" y="128.6">NC</text>
<text x="86" y="132.2">1D</text>
<text x="86.1" y="136">1Y</text>
<text x="96.7" y="134.4">6</text>
<text x="119.3" y="134.4">9</text>
<text x="128.1" y="132.4">2B</text>
<text x="128.1" y="136.3">2A</text>
<text x="83.9" y="139.9">GND</text>
<text x="96.7" y="138.2">7</text>
<text x="119.3" y="138.2">8</text>
<text x="128.1" y="140.1">2Y</text>
</g>
<text font-size="1.6" x="129.7" y="117.2">CC</text>
</svg>
